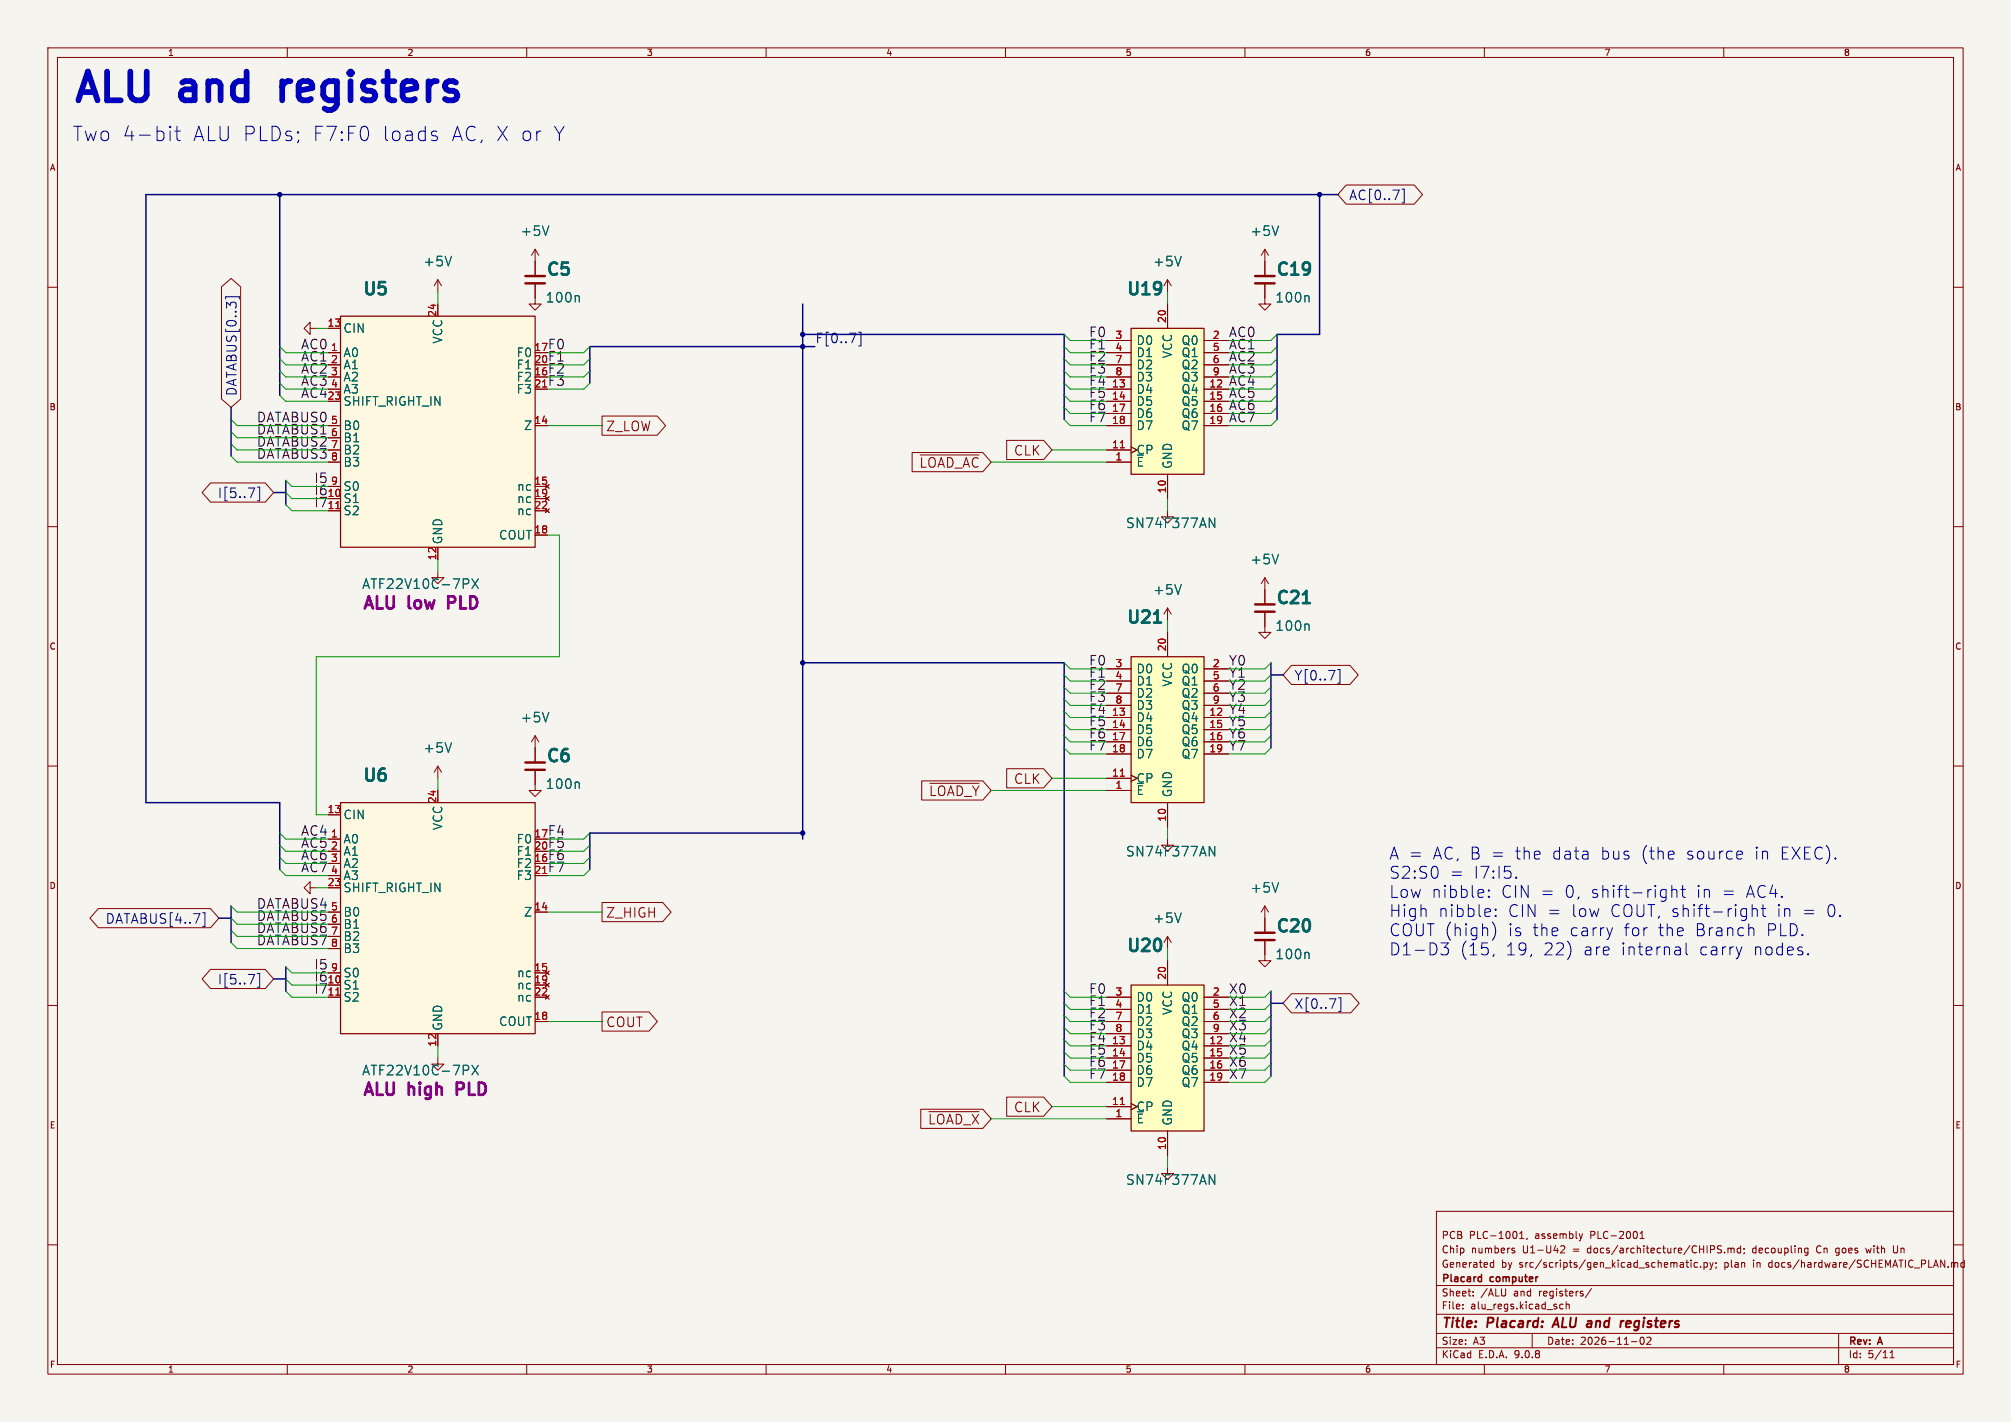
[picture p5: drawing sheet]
<svg xmlns="http://www.w3.org/2000/svg" width="420mm" height="297mm" viewBox="0 0 420 297" stroke-linecap="round" stroke-linejoin="round" font-family="sans-serif">
<path d="M0 0h420v297h-420z" fill="#f5f4ef" stroke="#f5f4ef" stroke-width=".21"/>
<g fill="none" stroke="#840000" stroke-width=".21">
<path d="M10 10h400v277h-400zM12 12h396v273h-396zM60 10v2M110 10v2M160 10v2M210 10v2M260 10v2M310 10v2M360 10v2M111.8 54.6v2.8M111.8 59.4v2.8M10 60h2"/>
<path d="M408 60h2M10 110h2M408 110h2M10 160h2M408 160h2M10 210h2M408 210h2M300 253h108v32h-108zM317.4 258.7h.8M317.4 257.6l.4-.4v1.5M318.9 258.6l-.1 .3M329.8 257.7l.4 1"/>
<path d="M330.2 258.7l-.2 .3M330.5 257.7l-.3 1M342.5 258.7h.9M342.5 257.6l.4-.4v1.5M10 260h2M300 278.5h108M300 274.5h108M300 268.5h108M305.5 273.2v.2M305.5 272.5v.1M307.7 270.5v.2M307.7 269.8v.1"/>
<path d="M311.4 264.6h.5M311.4 263.8h.5M311.9 263.2v1.5M314.4 269.2v1.3M315.9 261.2l.4 .1 .1 .2-.2 .2h-.3M315.9 260.7l.4 .1M320 278.5v3M325.9 260.3l.6-.1 .3 .4-.9 1.1h.9M326.4 272.5l-.4-.1-.3 .3 .2 .6h.5M327.1 272.5l.2-.1 .4 .1v.9M327.1 271.9v1.5M332.4 269.1l-1.3 1.9"/>
<path d="M342.7 279.4a.81 .81 0 0 0 .3 1.4l.2-.2 .2-.4-.2-.8M344.7 279.4v.5l-.8 .9h.9M351.1 263.7h.3l.2 .2v.8M351.6 264.6l-.5 .1M351.6 264l-.5 .1M352.1 263.7h.6M352.3 263.2v1.3l.4 .2M353.2 263.2v.1M353.2 263.7v1M354.5 263.8l-.4-.1-.3 .3 .1 .6h.6M355.2 264.5v.2M355.9 263.8l.4-.1 .3 .3-.2 .6h-.5"/>
<path d="M355.9 263.7v1.5M357.1 263.7l.3 1M357.4 264.7l-.3 .5M357.8 263.7l-.4 1M358.4 263.8v.1M358.4 264.6l-.1 .3M358.9 260.2l.6 .1M359.2 261l.3 .3-.3 .4M360.2 261.5v.2M360.9 260.8l.4-.1 .2 .2M360.9 260.7v1M361.5 260.9l.2-.2 .4 .1 .1 .9"/>
<path d="M361.5 260.9v.8M363.5 260.8l-.4-.1-.3 .3 .1 .6h.6M363.5 260.2v1.5M364.2 260.8v.1M364.3 261.6l-.1 .3M377 261.6h.6M377 260.8h.6M377.6 260.7v1.2l-.2 .2-.3 .1M383.4 260.8v.7M384 278.5v6.5M389.7 260.7l.2 1M395.4 260.2v1.2l.2 .2 .4 .1"/>
<path d="M407.6 263.8l.4-.1 .2 .2M407.6 263.7v1M408 260h2M408.2 263.9l.2-.2 .4 .1 .1 .9M408.2 263.9v.8M410.2 263.8l-.4-.1-.3 .3 .2 .6h.5M410.2 263.2v1.5M60 285v2M110 285v2M160 285v2M210 285v2M260 285v2"/>
<path d="M300 281.5h108M310 285v2M340.7 280.2h1.2M360 285v2M394.7 283.6h.9M394.7 282.5l.5-.4v1.5"/>
</g>
<path d="M325.1 275.2l-.9 2M340.4 275.9l-.6 .1-.2 .9 .2 .3h.4M340.6 276.3l-1 .2" fill="none" stroke="#840000" stroke-width=".4"/>
<path d="M309 266.7l.4 .1M309.4 266.2v1.5M309.4 267.6l-.4 .1" fill="none" stroke="#840000" stroke-width=".3"/>
<path d="M109.7 57.7h4.1M109.7 59.2h4.1" fill="none" stroke="#840000" stroke-width=".51"/>
<path d="M120.9 61.8l.1 1.3" fill="none" stroke="#006464" stroke-width=".21"/>
<path d="M236.2 205.7h15.3v30.5h-15.3z" fill="#ffffc2"/>
<path d="M236.2 205.7h15.3v30.5h-15.3z" fill="none" stroke="#840000" stroke-width=".25"/>
<g fill="none" stroke="#840000" stroke-width=".21">
<path d="M91.4 58.4v2.6M91.4 58.4l-.7 1.3M91.4 58.4l.8 1.3M111.8 52.1v2.5M111.8 52.1l-.8 1.2M111.8 52.1l.7 1.2M243.8 58.4v2.6M243.8 58.4l-.7 1.3M243.8 58.4l.8 1.3M264.2 52.1v5.3M264.2 59.4v2.8M264.2 52.1l-.8 1.2"/>
<path d="M264.2 52.1l.7 1.2M243.8 106.7v1.3h1.3l-1.3 1.2-1.2-1.2h1.2M243.8 127v2.5M243.8 127l-.7 1.3M243.8 127l.8 1.3M264.2 128v4.1h1.2l-1.2 1.3-1.3-1.3h1.3M264.2 120.7v5.3M264.2 120.7l-.8 1.2M264.2 120.7l.7 1.2M111.8 153.7l-.8 1.2M111.8 153.7l.7 1.2M111.8 153.7v5.3"/>
<path d="M91.4 160l-.7 1.3M91.4 160l.8 1.3M91.4 160v2.6M111.8 161v4.1h1.2l-1.2 1.3-1.3-1.3h1.3M264.2 189.2l-.8 1.3M264.2 189.2l.7 1.3M264.2 189.2v5.4M264.2 196.6v2.8M231.1 208.3h5.1M231.1 210.8h5.1M231.1 213.4h5.1M231.1 215.9h5.1"/>
<path d="M231.1 218.4h5.1M243.8 200.7v5M251.5 208.3h5M251.5 210.8h5M251.5 213.4h5M251.5 215.9h5M251.5 218.4h5M231.1 221h5.1M231.1 223.5h5.1M231.1 226.1h5.1M231.1 231.1h5.1M231.1 233.7h5.1"/>
<path d="M236.2 230.5l1.3 .6-1.3 .7M243.8 236.2v5.1M251.5 221h5M251.5 223.5h5M251.5 226.1h5M243.8 243.8v1.3h1.3l-1.3 1.3-1.2-1.3h1.2"/>
</g>
<path d="M234 230.7h.8" fill="none" stroke="#a90000" stroke-width=".21"/>
<path d="M273.3 61.8l.1 1.3M273.3 130.4l.1 1.3M120.9 163.4l.1 1.3M273.3 199l.1 1.2M252.6 245.4l1.1 2v-2" fill="none" stroke="#006464" stroke-width=".21"/>
<path d="M262.1 57.7h4.1M262.1 59.2h4.1M262.1 126.2h4.1M262.1 127.8h4.1M109.7 159.3h4.1M109.7 160.8h4.1M262.1 194.8h4.1M262.1 196.3h4.1" fill="none" stroke="#840000" stroke-width=".51"/>
<path d="M272.1 126h1.5" fill="none" stroke="#006464" stroke-width=".51"/>
<path d="M236.2 137.2h15.3v30.4h-15.3z" fill="#ffffc2"/>
<path d="M236.2 137.2h15.3v30.4h-15.3z" fill="none" stroke="#840000" stroke-width=".25"/>
<g fill="none" stroke="#840000" stroke-width=".21">
<path d="M231.1 139.7h5.1M243.8 132.1v5.1M251.5 139.7h5M231.1 142.2h5.1M231.1 144.8h5.1M231.1 147.3h5.1M231.1 149.9h5.1M231.1 152.4h5.1M231.1 154.9h5.1M231.1 157.5h5.1M251.5 142.2h5M251.5 144.8h5"/>
<path d="M251.5 147.3h5M251.5 149.9h5M251.5 152.4h5M251.5 154.9h5M251.5 157.5h5M231.1 162.6h5.1M231.1 165.1h5.1M236.2 161.9l1.3 .7-1.3 .6M243.8 167.6v5.1"/>
</g>
<path d="M234 162.1h.8" fill="none" stroke="#a90000" stroke-width=".21"/>
<path d="M241 130h1.5" fill="none" stroke="#006464" stroke-width=".51"/>
<path d="M252.6 176.8l1.1 2v-2" fill="none" stroke="#006464" stroke-width=".21"/>
<path d="M236.2 68.6h15.3v30.5h-15.3z" fill="#ffffc2"/>
<path d="M236.2 68.6h15.3v30.5h-15.3z" fill="none" stroke="#840000" stroke-width=".25"/>
<g fill="none" stroke="#840000" stroke-width=".21">
<path d="M64.8 68.6v-1.3l-1.3 1.3 1.3 1.3v-1.3h1.2M111.8 62.2v1.3h1.2l-1.2 1.3-1.3-1.3h1.3M231.1 71.1h5.1M231.1 73.7h5.1M231.1 76.2h5.1M231.1 78.7h5.1M243.8 63.5v5.1M251.5 71.1h5M251.5 73.7h5M251.5 76.2h5M251.5 78.7h5M264.2 62.2v1.3h1.2l-1.2 1.3-1.3-1.3h1.3"/>
<path d="M231.1 81.3h5.1M231.1 83.8h5.1M231.1 86.4h5.1M231.1 88.9h5.1M231.1 94h5.1M231.1 96.5h5.1M236.2 93.3l1.3 .7-1.3 .6M243.8 99.1v5M251.5 81.3h5M251.5 83.8h5M251.5 86.4h5M251.5 88.9h5"/>
<path d="M91.4 119.4v1.3h1.3l-1.3 1.2-1.2-1.2h1.2M64.8 185.4v-1.2l-1.3 1.2 1.3 1.3v-1.3h1.2M264.2 199.4v1.3h1.2l-1.2 1.2-1.3-1.2h1.3M91.4 221v1.2h1.3l-1.3 1.3-1.2-1.3h1.2"/>
</g>
<path d="M234 93.5h.8" fill="none" stroke="#a90000" stroke-width=".21"/>
<path d="M252.6 108.2l1.1 2v-2" fill="none" stroke="#006464" stroke-width=".21"/>
<path d="M71.1 66h40.7v48.3h-40.7z" fill="#fff8e1"/>
<path d="M71.1 66h40.7v48.3h-40.7z" fill="none" stroke="#840000" stroke-width=".25"/>
<g fill="none" stroke="#840000" stroke-width=".21">
<path d="M68.6 73.7h2.5M68.6 76.2h2.5M68.6 78.7h2.5M68.6 81.3h2.5M68.6 88.9h2.5M68.6 91.4h2.5M68.6 94h2.5M68.6 96.5h2.5M111.8 81.3h2.5M68.6 101.6h2.5M68.6 106.7h2.5M113.9 101.2l.8 .8"/>
<path d="M113.9 103.8l.8 .7M113.9 106.3l.8 .8M114.7 101.2l-.8 .8M114.7 103.8l-.8 .7M114.7 106.3l-.8 .8M243.8 175.3v1.2h1.3l-1.3 1.3-1.2-1.3h1.2M243.8 195.6l-.7 1.3M243.8 195.6l.8 1.3M243.8 195.6v2.5"/>
</g>
<path d="M113.3 80.8h.9M70.1 106.2h.9" fill="none" stroke="#a90000" stroke-width=".21"/>
<path d="M98.6 120.9l1.3 2M99.9 120.9l-1.3 2" fill="none" stroke="#006464" stroke-width=".21"/>
<path d="M71.1 167.6h40.7v48.3h-40.7z" fill="#fff8e1"/>
<path d="M71.1 167.6h40.7v48.3h-40.7z" fill="none" stroke="#840000" stroke-width=".25"/>
<g fill="none" stroke="#840000" stroke-width=".21">
<path d="M281.1 38.6h14.2l1.8 2-1.8 2h-14.2l-1.7-2zM46.3 59.9l2-1.7 2 1.7v23.4l-2 1.8-2-1.8zM111.8 54.6v2.8M111.8 59.4v2.8M264.2 54.6v2.8M264.2 59.4v2.8M68.6 73.7h2.5M68.6 76.2h2.5M68.6 78.7h2.5M231.1 71.1h5.1M231.1 73.7h5.1M231.1 76.2h5.1"/>
<path d="M231.1 78.7h5.1M243.8 63.5v5.1M251.5 71.1h5M251.5 73.7h5M251.5 76.2h5M251.5 78.7h5M68.6 81.3h2.5M68.6 88.9h2.5M68.6 94h2.5M68.6 96.5h2.5M68.6 91.4h2.5M111.8 81.3h2.5"/>
<path d="M125.7 86.9h11.6l1.7 2-1.7 2h-11.6zM190.5 94.5h14.8l1.7 2-1.7 2h-14.8zM192.2 95h12.3M210.2 92h7.8l1.7 2-1.7 2h-7.8zM231.1 81.3h5.1M231.1 83.8h5.1M231.1 86.4h5.1M231.1 88.9h5.1M231.1 94h5.1M231.1 96.5h5.1M236.2 93.3l1.3 .7-1.3 .6M243.8 99.1v5"/>
<path d="M251.5 81.3h5M251.5 83.8h5M251.5 86.4h5M251.5 88.9h5M44 100.9h11.4l1.7 2-1.7 2h-11.4l-1.8-2zM68.6 101.6h2.5M68.6 106.7h2.5M113.9 101.2l.8 .8M113.9 103.8l.8 .7M113.9 106.3l.8 .8M114.7 101.2l-.8 .8M114.7 103.8l-.8 .7"/>
<path d="M114.7 106.3l-.8 .8M231.1 139.7h5.1M243.8 132.1v5.1M251.5 139.7h5M264.2 123.2v2.8M264.2 128v2.8M269.7 139h12.2l1.8 2-1.8 2h-12.2l-1.7-2zM111.8 156.2v2.8M231.1 142.2h5.1M231.1 144.8h5.1M231.1 147.3h5.1M231.1 149.9h5.1"/>
<path d="M231.1 152.4h5.1M231.1 154.9h5.1M231.1 157.5h5.1M251.5 142.2h5M251.5 144.8h5M251.5 147.3h5M251.5 149.9h5M251.5 152.4h5M251.5 154.9h5M251.5 157.5h5M68.6 175.3h2.5M68.6 177.8h2.5"/>
<path d="M111.8 161v2.8M192.5 163.1h12.8l1.7 2-1.7 2h-12.8zM194.2 163.6h10.3M210.2 160.6h7.8l1.7 2-1.7 2h-7.8zM231.1 162.6h5.1M231.1 165.1h5.1M236.2 161.9l1.3 .7-1.3 .6M243.8 167.6v5.1M20.5 189.8h23.5l1.7 2-1.7 2h-23.5l-1.7-2zM68.6 180.3h2.5M68.6 182.9h2.5M68.6 190.5h2.5"/>
<path d="M68.6 193h2.5M68.6 195.6h2.5M68.6 198.1h2.5M111.8 182.9h2.5M125.7 188.5h12.7l1.8 2-1.8 2h-12.7zM264.2 191.8v2.8M264.2 196.6v2.8M44 202.5h11.4l1.7 2-1.7 2h-11.4l-1.8-2zM68.6 203.2h2.5M68.6 208.3h2.5M113.9 202.8l.8 .8M113.9 205.4l.8 .7"/>
<path d="M113.9 207.9l.8 .8M114.7 202.8l-.8 .8M114.7 205.4l-.8 .7M114.7 207.9l-.8 .8M125.7 211.4h9.8l1.8 2-1.8 2h-9.8zM231.1 208.3h5.1M231.1 210.8h5.1M231.1 213.4h5.1M231.1 215.9h5.1M231.1 218.4h5.1M243.8 200.7v5M251.5 208.3h5"/>
<path d="M251.5 210.8h5M251.5 213.4h5M251.5 215.9h5M251.5 218.4h5M269.7 207.5h12.4l1.8 2.1-1.8 2h-12.4l-1.7-2zM192.3 231.7h13l1.7 2-1.7 2h-13zM194 232.2h10.5M210.2 229.1h7.8l1.7 2-1.7 2h-7.8zM231.1 221h5.1M231.1 223.5h5.1M231.1 226.1h5.1M231.1 231.1h5.1"/>
<path d="M231.1 233.7h5.1M236.2 230.5l1.3 .6-1.3 .7M243.8 236.2v5.1M251.5 221h5M251.5 223.5h5M251.5 226.1h5"/>
</g>
<path d="M113.3 80.8h.9M234 93.5h.8M70.1 106.2h.9M234 162.1h.8M113.3 182.4h.9M70.1 207.8h.9M234 230.7h.8" fill="none" stroke="#a90000" stroke-width=".21"/>
<path d="M120.9 61.8l.1 1.3M273.3 61.8l.1 1.3M252.6 108.2l1.1 2v-2M98.6 120.9l1.3 2M99.9 120.9l-1.3 2M273.3 130.4l.1 1.3M120.9 163.4l.1 1.3M252.6 176.8l1.1 2v-2M273.3 199l.1 1.2M98.6 222.5l1.3 2M99.9 222.5l-1.3 2M252.6 245.4l1.1 2v-2" fill="none" stroke="#006464" stroke-width=".21"/>
<path d="M292.8 39.5h.5v2.9h-.5M47.1 62.5v-.5h2.9v.5M179.3 69.4h.5v2.9h-.5M53.8 101.7h.4v2.9h-.4M279.4 139.8h.4v2.9h-.4M42.3 190.6h.5v2.9h-.5M53.8 203.3h.4v2.9h-.4M279.6 208.4h.4v2.9h-.4" fill="none" stroke="#000084" stroke-width=".21"/>
<g fill="none" stroke="#000084" stroke-width=".3">
<path d="M58.4 40.6v42M275.6 40.6v29.3h-8.9v17.7M279.4 40.6h-248.9v127h27.9v14M167.6 69.9h54.6v17.7M167.6 63.5v111.8M170.2 72.4h-47v7.6M48.3 85.1v10.2M57.1 102.9h2.6M59.7 100.3v5.1M167.6 138.4h54.6v86.4M265.4 138.4v17.8M265.4 141h2.6"/>
<path d="M167.6 174h-44.4v7.6M45.7 191.8h2.6M48.3 189.2v7.7M57.1 204.5h2.6M59.7 201.9v5.1M265.4 207v17.8M265.4 209.6h2.6"/>
</g>
<g fill="none" stroke="#009600" stroke-width=".21">
<path d="M58.4 74.9l1.3 1.3h8.9M58.4 77.5l1.3 1.2h8.9M58.4 72.4l1.3 1.3h8.9M66 68.6h2.6M91.4 61v2.5M123.2 74.9l-1.3 1.3h-7.6M123.2 77.5l-1.3 1.2h-7.6M123.2 72.4l-1.3 1.3h-7.6M222.2 74.9l1.3 1.3h7.6M222.2 77.5l1.3 1.2h7.6M222.2 72.4l1.3 1.3h7.6M222.2 69.9l1.3 1.2h7.6"/>
<path d="M243.8 61v2.5M266.7 74.9l-1.3 1.3h-8.9M266.7 77.5l-1.3 1.2h-8.9M266.7 72.4l-1.3 1.3h-8.9M266.7 69.9l-1.3 1.2h-8.9M48.3 92.7l1.2 1.3h19.1M48.3 87.6l1.2 1.3h19.1M48.3 90.2l1.2 1.2h19.1M48.3 95.3l1.2 1.2h19.1M58.4 82.6l1.3 1.2h8.9M58.4 80l1.3 1.3h8.9M114.3 88.9h11.4"/>
<path d="M123.2 80l-1.3 1.3h-7.6M207 96.5h24.1M219.7 94h11.4M222.2 87.6l1.3 1.3h7.6M222.2 85.1l1.3 1.3h7.6M222.2 82.6l1.3 1.2h7.6M222.2 80l1.3 1.3h7.6M266.7 87.6l-1.3 1.3h-8.9M266.7 85.1l-1.3 1.3h-8.9M266.7 82.6l-1.3 1.2h-8.9M266.7 80l-1.3 1.3h-8.9M59.7 100.3l1.3 1.3h7.6"/>
<path d="M59.7 102.9l1.3 1.2h7.6M59.7 105.4l1.3 1.3h7.6M91.4 116.8v2.6M114.3 111.8h2.5v25.4h-50.8v33h2.6M243.8 104.1v2.6M222.2 138.4l1.3 1.3h7.6M243.8 129.5v2.6M265.4 138.4l-1.2 1.3h-7.7M222.2 141l1.3 1.2h7.6M222.2 151.1l1.3 1.3h7.6M222.2 146.1l1.3 1.2h7.6M222.2 143.5l1.3 1.3h7.6"/>
<path d="M222.2 153.7l1.3 1.2h7.6M222.2 148.6l1.3 1.3h7.6M222.2 156.2l1.3 1.3h7.6M265.4 141l-1.2 1.2h-7.7M265.4 151.1l-1.2 1.3h-7.7M265.4 146.1l-1.2 1.2h-7.7M265.4 143.5l-1.2 1.3h-7.7M265.4 153.7l-1.2 1.2h-7.7M265.4 148.6l-1.2 1.3h-7.7M265.4 156.2l-1.2 1.3h-7.7M58.4 179.1l1.3 1.2h8.9M58.4 176.5l1.3 1.3h8.9"/>
<path d="M58.4 174l1.3 1.3h8.9M91.4 162.6v2.5M123.2 179.1l-1.3 1.2h-7.6M123.2 176.5l-1.3 1.3h-7.6M123.2 174l-1.3 1.3h-7.6M207 165.1h24.1M219.7 162.6h11.4M243.8 172.7v2.6M48.3 189.2l1.2 1.3h19.1M48.3 194.3l1.2 1.3h19.1M48.3 191.8l1.2 1.2h19.1M48.3 196.9l1.2 1.2h19.1"/>
<path d="M58.4 181.6l1.3 1.3h8.9M66 185.4h2.6M114.3 190.5h11.4M123.2 181.6l-1.3 1.3h-7.6M243.8 198.1v2.6M59.7 204.5l1.3 1.2h7.6M59.7 201.9l1.3 1.3h7.6M59.7 207l1.3 1.3h7.6M91.4 218.4v2.6M114.3 213.4h11.4M222.2 212.1l1.3 1.3h7.6M222.2 207l1.3 1.3h7.6"/>
<path d="M222.2 217.2l1.3 1.2h7.6M222.2 214.6l1.3 1.3h7.6M222.2 219.7l1.3 1.3h7.6M222.2 209.6l1.3 1.2h7.6M265.4 212.1l-1.2 1.3h-7.7M265.4 207l-1.2 1.3h-7.7M265.4 217.2l-1.2 1.2h-7.7M265.4 214.6l-1.2 1.3h-7.7M265.4 219.7l-1.2 1.3h-7.7M265.4 209.6l-1.2 1.2h-7.7M207 233.7h24.1M219.7 231.1h11.4"/>
<path d="M222.2 224.8l1.3 1.3h7.6M222.2 222.2l1.3 1.3h7.6M265.4 224.8l-1.2 1.3h-7.7M265.4 222.2l-1.2 1.3h-7.7M243.8 241.3v2.5"/>
</g>
<g fill="none" stroke="#0000c2" stroke-width=".21">
<path d="M35.5 26.4v.3M35.5 27.4v2M35.5 26.4l-.1 .1 .1 .2M35.5 26.4l.2 .1-.2 .2M36.5 27.4h1.2M37 26.4v2.5l.1 .3 .6 .2M76.7 26.7a2.53 2.53 0 0 1 0 2.4M90.2 27.5l.3-.1 .7 .1M90.2 28.2l1 .3 .2 .4-.4 .5-.9-.2M113 27.4l-.6 .1M331.5 177.9l.1 1.5M331.6 179.3l-.2 .1"/>
<path d="M331.6 178.4l-.2 .1M348.8 177.8l.7 .1 .1 .5-1.2 .2M349.5 179.3l-.7 .1M362.8 179.3l.3 .1 .7-.1M362.8 177.9l.8-.1 .2 .1 .1 .5-1.2 .2M302.5 196.9l-.9 1a.68 .68 0 0 1 .9 .5v.6l-.3 .3-.2 .1-.9-.1M310.9 187.2l.2 .1-.2 .1M310.9 187.2l-.1 .1 .1 .1M310.9 185.9v.2M310.9 187.2v.2M310.9 185.9l.2 .1-.2 .1M310.9 185.9l-.1 .1 .1 .1"/>
<path d="M311.6 192.6a2.87 2.87 0 0 1 0 3.8M312 199.3l-.2 .5M312.4 191.2l.1 .1-.1 .1M312.4 191.2l-.2 .1 .2 .1M312.4 189.9v.2M312.4 191.2v.2M312.4 189.9l.1 .1-.1 .1M312.4 189.9l-.2 .1 .2 .1M316.6 183.2l.2 .1-.2 .1M316.6 183.2l-.1 .1 .1 .1M316.6 183.2v.2M328 197.7l.1 .5-.1 1.1"/>
<path d="M336.8 193.8l-.6 1.6M343.8 193.8h.2M347.2 185.8l.8 .1M348 185.8v2l-.2 .2M348 187.3l-.8 .1M349.1 186a.62 .62 0 0 1 1.1 .1v1.3M349.1 184.9v2.5M350.1 197.8l.7 .1 .1 1.5M350.9 199.3l-.8 .1M350.9 198.4l-.8 .1M351.1 185.8h.9M351.4 184.9v2.2l.1 .2 .5 .1"/>
<path d="M352.1 196.9v2.2l.4 .3M363.8 191.3l.2 .1 .7-.1M363.8 189.9l.2-.1 .7 .1M363.8 197.8l-.6 1.6M364.7 189.8v2l-.2 .4M365.3 193.9l.3-.1 .6 .1 .1 1.5M365.9 190a.62 .62 0 0 1 1.1 .1v1.3M365.9 188.9v2.5M367.8 189.8h1M368.2 188.9v2.2l.1 .2 .5 .1M377.6 199.2l.1 .1-.1 .1M377.6 199.2l-.1 .1 .1 .1"/>
<path d="M377.6 199.2v.2"/>
</g>
<path d="M58.9 17v4M59.2 17.5l-.3 .6" fill="none" stroke="#0000c2" stroke-width="1.2"/>
<path d="M241 130h1.5M272.1 126h1.5" fill="none" stroke="#006464" stroke-width=".51"/>
<g fill="#000084" stroke="#000084" stroke-width=".21">
<circle cx="58.4" cy="40.6" r=".46"/>
<circle cx="275.6" cy="40.6" r=".46"/>
<circle cx="167.6" cy="72.4" r=".46"/>
<circle cx="167.6" cy="69.9" r=".46"/>
<circle cx="167.6" cy="174" r=".46"/>
<circle cx="167.6" cy="138.4" r=".46"/>
</g>
<g font-size="8.4" fill="#0000c2">
<text x="15" y="21.8">ALU</text>
<text x="38.3" y="21.8">and</text>
<text x="61.5" y="21.8">registers</text>
</g>
<g font-size="4.2" fill="#0000c2">
<text x="15" y="29.8">Two 4-bit</text>
<text x="39.9" y="29.8">ALU PLDs;</text>
<text x="64.6" y="29.8">F7:F0</text>
<text x="79" y="29.8">loads</text>
<text x="93.3" y="29.8">AC, X or</text>
<text x="114.1" y="29.8">Y</text>
</g>
<g font-size="3.5" fill="#006464">
<text x="113.8" y="58.3">C5</text>
<text x="266.2" y="58.3">C19</text>
<text x="75.4" y="62.3">U5</text>
<text x="234.9" y="62.3">U19</text>
<text x="234.9" y="130.9">U21</text>
<text x="266.2" y="126.8">C21</text>
<text x="113.8" y="159.9">C6</text>
<text x="75.4" y="163.9">U6</text>
<text x="266.2" y="195.4">C20</text>
<text x="234.9" y="199.5">U20</text>
</g>
<g font-size="3.5" fill="#840084">
<text x="75.4" y="128">ALU</text>
<text x="85.3" y="128">low</text>
<text x="94.5" y="128">PLD</text>
<text x="75.4" y="229.6">ALU</text>
<text x="85.3" y="229.6">high</text>
<text x="96.3" y="229.6">PLD</text>
</g>
<g font-size="3.5" fill="#0000c2">
<text x="290" y="179.7">A =</text>
<text x="299" y="179.7">AC, B =</text>
<text x="316" y="179.7">the</text>
<text x="323.7" y="179.7">data</text>
<text x="333.7" y="179.7">bus</text>
<text x="342.2" y="179.7">(the</text>
<text x="351.5" y="179.7">source</text>
<text x="365.8" y="179.7">in</text>
<text x="371.1" y="179.7">EXEC).</text>
<text x="290" y="183.8">S2:S0</text>
<text x="302.6" y="183.8">=</text>
<text x="307.5" y="183.8">I7:I5.</text>
<text x="290" y="187.8">Low nibble:</text>
<text x="290" y="191.7">High</text>
<text x="300.2" y="191.7">nibble:</text>
<text x="313.2" y="187.8">CIN =</text>
<text x="314.7" y="191.7">CIN =</text>
<text x="326.4" y="187.8">0,</text>
<text x="327.8" y="191.7">low</text>
<text x="331.8" y="187.8">shift-right</text>
<text x="335.9" y="191.7">COUT, shift-right</text>
<text x="353.8" y="187.8">in</text>
<text x="359.1" y="187.8">=</text>
<text x="364.1" y="187.8">AC4.</text>
<text x="370.5" y="191.7">in</text>
<text x="375.8" y="191.7">=</text>
<text x="380.8" y="191.7">0.</text>
<text x="290" y="195.8">COUT (high)</text>
<text x="314.7" y="195.8">is</text>
<text x="319.8" y="195.8">the</text>
<text x="327.4" y="195.8">carry</text>
<text x="338.7" y="195.8">for</text>
<text x="345.8" y="195.8">the</text>
<text x="353.5" y="195.8">Branch</text>
<text x="368.3" y="195.8">PLD.</text>
<text x="290" y="199.7">D1-D3</text>
<text x="304.7" y="199.7">(15,</text>
<text x="314.2" y="199.7">19,</text>
<text x="322" y="199.7">22)</text>
<text x="330.3" y="199.7">are</text>
<text x="338.1" y="199.7">internal</text>
<text x="354.4" y="199.7">carry</text>
<text x="365.7" y="199.7">nodes.</text>
</g>
<g font-size="2.8" fill="#000084">
<text x="281.6" y="42">AC[0..7]</text>
<text x="170.2" y="71.8">F[0..7]</text>
<text x="49.6" y="82.8" transform="rotate(-90 49.6 82.8)">DATABUS[0..3]</text>
<text x="45.5" y="104.2">I[5..7]</text>
<text x="270.2" y="142.3">Y[0..7]</text>
<text x="22.1" y="193.1">DATABUS[4..7]</text>
<text x="45.5" y="205.8">I[5..7]</text>
<text x="270.2" y="210.9">X[0..7]</text>
</g>
<g font-size="2.8" fill="#006464">
<text x="108.7" y="49.5">+5V</text>
<text x="261.1" y="49.5">+5V</text>
<text x="88.4" y="55.8">+5V</text>
<text x="240.8" y="55.8">+5V</text>
<text x="113.9" y="63.4">100n</text>
<text x="266.3" y="63.4">100n</text>
<text x="235.1" y="110.5">SN74F377AN</text>
<text x="261.1" y="118.1">+5V</text>
<text x="75.6" y="123.2">ATF22V10C-7PX</text>
<text x="240.8" y="124.4">+5V</text>
<text x="266.3" y="132">100n</text>
<text x="108.7" y="151.1">+5V</text>
<text x="88.4" y="157.4">+5V</text>
<text x="113.9" y="165">100n</text>
<text x="235.1" y="179.1">SN74F377AN</text>
<text x="261.1" y="186.6">+5V</text>
<text x="240.8" y="193">+5V</text>
<text x="266.3" y="200.5">100n</text>
<text x="75.6" y="224.8">ATF22V10C-7PX</text>
<text x="235.1" y="247.7">SN74F377AN</text>
</g>
<g font-size="2.8" fill="#0f0f0f">
<text x="227.5" y="70.6">F0</text>
<text x="256.5" y="70.6">AC0</text>
<text x="62.9" y="75.6">AC1</text>
<text x="62.9" y="73.1">AC0</text>
<text x="114.3" y="73.1">F0</text>
<text x="114.3" y="75.6">F1</text>
<text x="227.5" y="75.6">F2</text>
<text x="227.5" y="73.1">F1</text>
<text x="256.5" y="73.1">AC1</text>
<text x="256.5" y="75.6">AC2</text>
<text x="62.9" y="83.3">AC4</text>
<text x="62.9" y="80.7">AC3</text>
<text x="62.9" y="78.2">AC2</text>
<text x="114.3" y="80.7">F3</text>
<text x="114.3" y="78.2">F2</text>
<text x="227.5" y="78.2">F3</text>
<text x="227.5" y="83.3">F5</text>
<text x="227.5" y="80.7">F4</text>
<text x="256.5" y="78.2">AC3</text>
<text x="256.5" y="80.7">AC4</text>
<text x="256.5" y="83.3">AC5</text>
<text x="53.7" y="88.3">DATABUS0</text>
<text x="227.5" y="88.3">F7</text>
<text x="227.5" y="85.8">F6</text>
<text x="256.5" y="88.3">AC7</text>
<text x="256.5" y="85.8">AC6</text>
<text x="53.7" y="93.4">DATABUS2</text>
<text x="53.7" y="90.9">DATABUS1</text>
<text x="53.7" y="96">DATABUS3</text>
<text x="65.7" y="101">I5</text>
<text x="65.7" y="106.1">I7</text>
<text x="65.7" y="103.6">I6</text>
<text x="227.5" y="139.2">F0</text>
<text x="227.5" y="141.7">F1</text>
<text x="256.5" y="141.7">Y1</text>
<text x="256.5" y="139.2">Y0</text>
<text x="227.5" y="146.8">F3</text>
<text x="227.5" y="144.2">F2</text>
<text x="227.5" y="149.3">F4</text>
<text x="256.5" y="144.2">Y2</text>
<text x="256.5" y="149.3">Y4</text>
<text x="256.5" y="146.8">Y3</text>
<text x="227.5" y="151.9">F5</text>
<text x="227.5" y="154.4">F6</text>
<text x="256.5" y="151.9">Y5</text>
<text x="256.5" y="154.4">Y6</text>
<text x="227.5" y="156.9">F7</text>
<text x="256.5" y="156.9">Y7</text>
<text x="62.9" y="177.3">AC5</text>
<text x="62.9" y="174.7">AC4</text>
<text x="62.9" y="179.8">AC6</text>
<text x="114.3" y="174.7">F4</text>
<text x="114.3" y="179.8">F6</text>
<text x="114.3" y="177.3">F5</text>
<text x="62.9" y="182.3">AC7</text>
<text x="114.3" y="182.3">F7</text>
<text x="53.7" y="190">DATABUS4</text>
<text x="53.7" y="192.5">DATABUS5</text>
<text x="53.7" y="195">DATABUS6</text>
<text x="53.7" y="197.6">DATABUS7</text>
<text x="65.7" y="202.7">I5</text>
<text x="65.7" y="205.2">I6</text>
<text x="65.7" y="207.7">I7</text>
<text x="227.5" y="207.7">F0</text>
<text x="256.5" y="207.7">X0</text>
<text x="227.5" y="212.8">F2</text>
<text x="227.5" y="210.3">F1</text>
<text x="227.5" y="215.4">F3</text>
<text x="256.5" y="212.8">X2</text>
<text x="256.5" y="210.3">X1</text>
<text x="256.5" y="215.4">X3</text>
<text x="227.5" y="217.9">F4</text>
<text x="227.5" y="220.4">F5</text>
<text x="256.5" y="220.4">X5</text>
<text x="256.5" y="217.9">X4</text>
<text x="227.5" y="223">F6</text>
<text x="227.5" y="225.5">F7</text>
<text x="256.5" y="223">X6</text>
<text x="256.5" y="225.5">X7</text>
</g>
<g font-size="2.8" fill="#840000">
<text x="126.5" y="90.3">Z_LOW</text>
<text x="211.8" y="95.4">CLK</text>
<text x="192" y="97.9">~{LOAD_AC}</text>
<text x="194" y="166.5">~{LOAD_Y}</text>
<text x="211.8" y="163.9">CLK</text>
<text x="126.5" y="191.9">Z_HIGH</text>
<text x="126.5" y="214.7">COUT</text>
<text x="211.8" y="232.5">CLK</text>
<text x="193.8" y="235.1">~{LOAD_X}</text>
<text x="301" y="277.9">Title:</text>
<text x="310.6" y="277.9">Placard:</text>
<text x="325.4" y="277.9">ALU and</text>
<text x="340.9" y="277.9">registers</text>
</g>
<g font-size="2.5" fill="#006464">
<text x="71.6" y="69.7">CIN</text>
<text x="92.6" y="71.8" transform="rotate(-90 92.6 71.8)">VCC</text>
<text x="71.6" y="74.8">A0</text>
<text x="71.6" y="77.3">A1</text>
<text x="107.9" y="74.8">F0</text>
<text x="107.9" y="77.3">F1</text>
<text x="237.2" y="72.2">D0</text>
<text x="237.2" y="74.8">D1</text>
<text x="237.2" y="77.3">D2</text>
<text x="245" y="74.8" transform="rotate(-90 245 74.8)">VCC</text>
<text x="246.7" y="72.2">Q0</text>
<text x="246.7" y="74.8">Q1</text>
<text x="246.7" y="77.3">Q2</text>
<text x="71.6" y="79.9">A2</text>
<text x="71.6" y="82.4">A3</text>
<text x="107.9" y="79.9">F2</text>
<text x="107.9" y="82.4">F3</text>
<text x="237.2" y="79.9">D3</text>
<text x="237.2" y="82.4">D4</text>
<text x="246.7" y="79.9">Q3</text>
<text x="246.7" y="82.4">Q4</text>
<text x="71.6" y="84.9">SHIFT_RIGHT_IN</text>
<text x="237.2" y="84.9">D5</text>
<text x="237.2" y="87.5">D6</text>
<text x="246.7" y="84.9">Q5</text>
<text x="246.7" y="87.5">Q6</text>
<text x="71.6" y="90">B0</text>
<text x="71.6" y="92.6">B1</text>
<text x="71.6" y="95.1">B2</text>
<text x="109.4" y="90">Z</text>
<text x="237.2" y="90">D7</text>
<text x="237.2" y="95.1">CP</text>
<text x="246.7" y="90">Q7</text>
<text x="71.6" y="97.6">B3</text>
<text x="237.2" y="97.6">~{E}</text>
<text x="245" y="98" transform="rotate(-90 245 98)">GND</text>
<text x="71.6" y="102.7">S0</text>
<text x="71.6" y="105.3">S1</text>
<text x="71.6" y="107.8">S2</text>
<text x="108" y="102.7">nc</text>
<text x="108" y="105.3">nc</text>
<text x="108" y="107.8">nc</text>
<text x="92.6" y="113.8" transform="rotate(-90 92.6 113.8)">GND</text>
<text x="104.2" y="112.9">COUT</text>
<text x="237.2" y="140.8">D0</text>
<text x="237.2" y="143.4">D1</text>
<text x="245" y="143.4" transform="rotate(-90 245 143.4)">VCC</text>
<text x="246.7" y="140.8">Q0</text>
<text x="246.7" y="143.4">Q1</text>
<text x="237.2" y="145.9">D2</text>
<text x="237.2" y="148.4">D3</text>
<text x="246.7" y="145.9">Q2</text>
<text x="246.7" y="148.4">Q3</text>
<text x="237.2" y="151">D4</text>
<text x="237.2" y="153.5">D5</text>
<text x="246.7" y="151">Q4</text>
<text x="246.7" y="153.5">Q5</text>
<text x="237.2" y="156.1">D6</text>
<text x="237.2" y="158.6">D7</text>
<text x="246.7" y="156.1">Q6</text>
<text x="246.7" y="158.6">Q7</text>
<text x="237.2" y="163.7">CP</text>
<text x="237.2" y="166.2">~{E}</text>
<text x="245" y="166.6" transform="rotate(-90 245 166.6)">GND</text>
<text x="71.6" y="171.3">CIN</text>
<text x="92.6" y="173.4" transform="rotate(-90 92.6 173.4)">VCC</text>
<text x="71.6" y="176.4">A0</text>
<text x="71.6" y="178.9">A1</text>
<text x="107.9" y="176.4">F0</text>
<text x="107.9" y="178.9">F1</text>
<text x="71.6" y="181.5">A2</text>
<text x="71.6" y="184">A3</text>
<text x="107.9" y="181.5">F2</text>
<text x="107.9" y="184">F3</text>
<text x="71.6" y="186.5">SHIFT_RIGHT_IN</text>
<text x="71.6" y="191.6">B0</text>
<text x="109.4" y="191.6">Z</text>
<text x="71.6" y="194.2">B1</text>
<text x="71.6" y="196.7">B2</text>
<text x="71.6" y="199.2">B3</text>
<text x="71.6" y="204.3">S0</text>
<text x="71.6" y="206.9">S1</text>
<text x="71.6" y="209.4">S2</text>
<text x="108" y="204.3">nc</text>
<text x="108" y="206.9">nc</text>
<text x="108" y="209.4">nc</text>
<text x="237.2" y="209.4">D0</text>
<text x="246.7" y="209.4">Q0</text>
<text x="92.6" y="215.4" transform="rotate(-90 92.6 215.4)">GND</text>
<text x="104.2" y="214.5">COUT</text>
<text x="237.2" y="211.9">D1</text>
<text x="237.2" y="214.5">D2</text>
<text x="245" y="212" transform="rotate(-90 245 212)">VCC</text>
<text x="246.7" y="211.9">Q1</text>
<text x="246.7" y="214.5">Q2</text>
<text x="237.2" y="217">D3</text>
<text x="237.2" y="219.6">D4</text>
<text x="246.7" y="217">Q3</text>
<text x="246.7" y="219.6">Q4</text>
<text x="237.2" y="222.1">D5</text>
<text x="237.2" y="224.6">D6</text>
<text x="237.2" y="227.2">D7</text>
<text x="246.7" y="222.1">Q5</text>
<text x="246.7" y="224.6">Q6</text>
<text x="246.7" y="227.2">Q7</text>
<text x="237.2" y="232.3">CP</text>
<text x="237.2" y="234.8">~{E}</text>
<text x="245" y="235.2" transform="rotate(-90 245 235.2)">GND</text>
</g>
<g font-size="2.1" fill="#a90000">
<text x="68.3" y="68.3">13</text>
<text x="91.2" y="66.3" transform="rotate(-90 91.2 66.3)">24</text>
<text x="232.9" y="70.9">3</text>
<text x="243.6" y="67.5" transform="rotate(-90 243.6 67.5)">20</text>
<text x="253.2" y="70.9">2</text>
<text x="69.1" y="73.4">1</text>
<text x="69.1" y="75.9">2</text>
<text x="111.5" y="73.4">17</text>
<text x="111.5" y="75.9">20</text>
<text x="232.9" y="73.4">4</text>
<text x="232.9" y="75.9">7</text>
<text x="253.2" y="73.4">5</text>
<text x="253.2" y="75.9">6</text>
<text x="68.3" y="83.6">23</text>
<text x="69.1" y="78.5">3</text>
<text x="69.1" y="81">4</text>
<text x="111.5" y="78.5">16</text>
<text x="111.5" y="81">21</text>
<text x="232.2" y="81">13</text>
<text x="232.2" y="83.6">14</text>
<text x="232.9" y="78.5">8</text>
<text x="252.5" y="81">12</text>
<text x="252.5" y="83.6">15</text>
<text x="253.2" y="78.5">9</text>
<text x="69.1" y="88.6">5</text>
<text x="111.5" y="88.6">14</text>
<text x="232.2" y="86.1">17</text>
<text x="232.2" y="88.6">18</text>
<text x="252.5" y="86.1">16</text>
<text x="252.5" y="88.6">19</text>
<text x="69.1" y="91.2">6</text>
<text x="69.1" y="93.7">7</text>
<text x="232.2" y="93.7">11</text>
<text x="69.1" y="96.3">8</text>
<text x="69.1" y="101.3">9</text>
<text x="111.5" y="101.3">15</text>
<text x="232.9" y="96.3">1</text>
<text x="68.3" y="103.9">10</text>
<text x="68.3" y="106.4">11</text>
<text x="111.5" y="103.9">19</text>
<text x="111.5" y="106.4">22</text>
<text x="243.6" y="103.1" transform="rotate(-90 243.6 103.1)">10</text>
<text x="111.5" y="111.5">18</text>
<text x="91.2" y="117.1" transform="rotate(-90 91.2 117.1)">12</text>
<text x="243.6" y="136.1" transform="rotate(-90 243.6 136.1)">20</text>
<text x="232.9" y="139.4">3</text>
<text x="232.9" y="142">4</text>
<text x="253.2" y="139.4">2</text>
<text x="253.2" y="142">5</text>
<text x="232.2" y="149.6">13</text>
<text x="232.9" y="144.5">7</text>
<text x="232.9" y="147.1">8</text>
<text x="252.5" y="149.6">12</text>
<text x="253.2" y="144.5">6</text>
<text x="253.2" y="147.1">9</text>
<text x="232.2" y="152.1">14</text>
<text x="232.2" y="154.7">17</text>
<text x="252.5" y="152.1">15</text>
<text x="252.5" y="154.7">16</text>
<text x="232.2" y="157.2">18</text>
<text x="252.5" y="157.2">19</text>
<text x="91.2" y="167.9" transform="rotate(-90 91.2 167.9)">24</text>
<text x="232.2" y="162.3">11</text>
<text x="232.9" y="164.8">1</text>
<text x="68.3" y="169.9">13</text>
<text x="243.6" y="171.7" transform="rotate(-90 243.6 171.7)">10</text>
<text x="69.1" y="175">1</text>
<text x="69.1" y="177.5">2</text>
<text x="111.5" y="175">17</text>
<text x="111.5" y="177.5">20</text>
<text x="68.3" y="185.2">23</text>
<text x="69.1" y="180.1">3</text>
<text x="69.1" y="182.6">4</text>
<text x="111.5" y="180.1">16</text>
<text x="111.5" y="182.6">21</text>
<text x="69.1" y="190.2">5</text>
<text x="111.5" y="190.2">14</text>
<text x="69.1" y="192.8">6</text>
<text x="69.1" y="195.3">7</text>
<text x="69.1" y="197.9">8</text>
<text x="69.1" y="202.9">9</text>
<text x="111.5" y="202.9">15</text>
<text x="68.3" y="205.5">10</text>
<text x="68.3" y="208">11</text>
<text x="111.5" y="205.5">19</text>
<text x="111.5" y="208">22</text>
<text x="232.9" y="208">3</text>
<text x="243.6" y="204.7" transform="rotate(-90 243.6 204.7)">20</text>
<text x="253.2" y="208">2</text>
<text x="111.5" y="213.1">18</text>
<text x="232.9" y="210.6">4</text>
<text x="232.9" y="213.1">7</text>
<text x="232.9" y="215.6">8</text>
<text x="253.2" y="210.6">5</text>
<text x="253.2" y="213.1">6</text>
<text x="253.2" y="215.6">9</text>
<text x="91.2" y="218.7" transform="rotate(-90 91.2 218.7)">12</text>
<text x="232.2" y="218.2">13</text>
<text x="232.2" y="220.7">14</text>
<text x="252.5" y="218.2">12</text>
<text x="252.5" y="220.7">15</text>
<text x="232.2" y="223.3">17</text>
<text x="232.2" y="225.8">18</text>
<text x="252.5" y="223.3">16</text>
<text x="252.5" y="225.8">19</text>
<text x="232.2" y="230.9">11</text>
<text x="232.9" y="233.4">1</text>
<text x="243.6" y="240.3" transform="rotate(-90 243.6 240.3)">10</text>
</g>
<g font-size="2.1" fill="#840000">
<text x="301" y="262">Chip</text>
<text x="301" y="259">PCB</text>
<text x="306.8" y="259">PLC-1001,</text>
<text x="307.2" y="262">numbers</text>
<text x="318" y="262">U1-U42</text>
<text x="320.6" y="259">assembly</text>
<text x="328.6" y="262">=</text>
<text x="331.8" y="262">docs/architecture/CHIPS.md;</text>
<text x="332.2" y="259">PLC-2001</text>
<text x="366.4" y="262">decoupling</text>
<text x="379.9" y="262">Cn</text>
<text x="384.1" y="262">goes</text>
<text x="390.6" y="262">with</text>
<text x="396.4" y="262">Un</text>
<text x="301" y="268.2">Placard</text>
<text x="301" y="265">Generated</text>
<text x="311.3" y="268.2">computer</text>
<text x="313.5" y="265">by</text>
<text x="317.3" y="265">src/scripts/gen_kicad_schematic.py;</text>
<text x="360.2" y="265">plan</text>
<text x="366.4" y="265">in</text>
<text x="369.8" y="265">docs/hardware/SCHEMATIC_PLAN.md</text>
<text x="301" y="273.7">File:</text>
<text x="301" y="271">Sheet:</text>
<text x="307.1" y="273.7">alu_regs.kicad_sch</text>
<text x="309.2" y="271">/ALU</text>
<text x="316.2" y="271">and</text>
<text x="321.5" y="271">registers/</text>
<text x="301" y="281.1">Size:</text>
<text x="307.6" y="281.1">A3</text>
<text x="323" y="281.1">Date:</text>
<text x="330" y="281.1">2026-11-02</text>
<text x="386" y="281.3">Rev:</text>
<text x="392.4" y="281.3">A</text>
<text x="301" y="283.9">KiCad</text>
<text x="308.7" y="283.9">E.D.A.</text>
<text x="316.3" y="283.9">9.0.8</text>
<text x="386" y="283.9">Id:</text>
<text x="390.1" y="283.9">5/11</text>
</g>
<g font-size="1.8" fill="#840000">
<text x="35" y="11.9">1</text>
<text x="85" y="11.9">2</text>
<text x="135" y="11.9">3</text>
<text x="185" y="11.9">4</text>
<text x="235" y="11.9">5</text>
<text x="285" y="11.9">6</text>
<text x="335" y="11.9">7</text>
<text x="385" y="11.9">8</text>
<text x="10.3" y="35.9">A</text>
<text x="408.3" y="35.9">A</text>
<text x="10.3" y="85.9">B</text>
<text x="408.2" y="85.9">B</text>
<text x="10.3" y="135.9">C</text>
<text x="408.2" y="135.9">C</text>
<text x="10.3" y="185.9">D</text>
<text x="408.2" y="185.9">D</text>
<text x="10.3" y="235.9">E</text>
<text x="408.3" y="235.9">E</text>
<text x="10.3" y="285.9">F</text>
<text x="35" y="286.9">1</text>
<text x="85" y="286.9">2</text>
<text x="135" y="286.9">3</text>
<text x="185" y="286.9">4</text>
<text x="235" y="286.9">5</text>
<text x="285" y="286.9">6</text>
<text x="335" y="286.9">7</text>
<text x="385" y="286.9">8</text>
<text x="408.3" y="285.9">F</text>
</g>
</svg>
